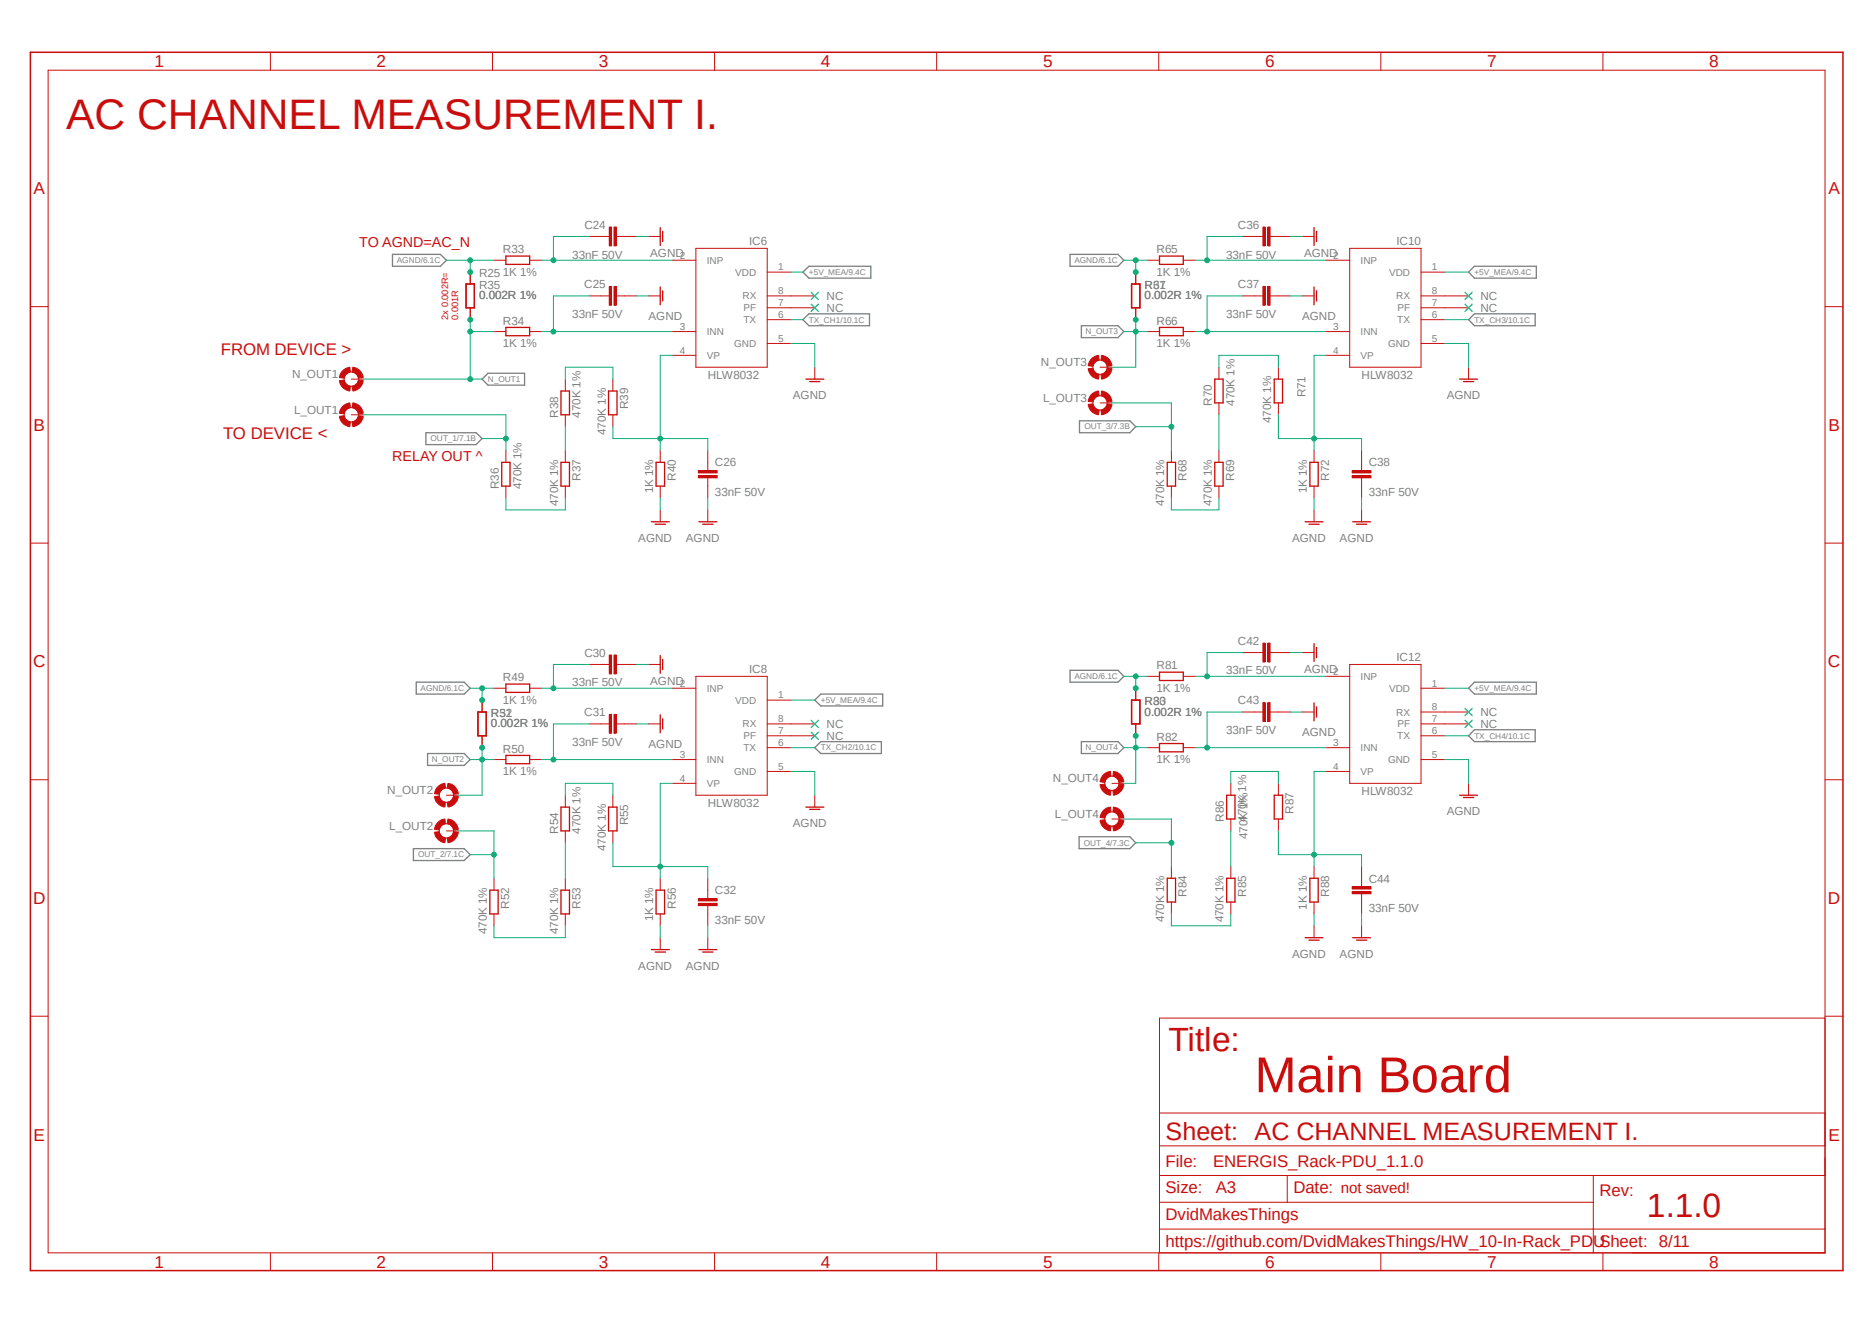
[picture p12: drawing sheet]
<svg xmlns="http://www.w3.org/2000/svg" width="420mm" height="297mm" viewBox="0 0 420 297" stroke-linecap="round" stroke-linejoin="round" font-family="sans-serif">
<path d="M6.3 11.4l407.6 274.2M413.9 11.4l-407.6 274.2" fill="none" stroke="#fff" stroke-width=".22"/>
<g fill="none" stroke="#808080" stroke-width=".3">
<path d="M88.1 57.1h10.7l1.4 1.3-1.4 1.3h-10.7zM240.1 57.1h10.7l1.3 1.3-1.3 1.3h-10.7zM330.8 59.7h13.9v2.7h-13.9l-1.3-1.4zM180.1 61l1.4-1.3h13.9v2.7h-13.9zM180.1 71.7l1.4-1.3h13.6v2.7h-13.6zM242.6 73.1h8.2l1.3 1.3-1.3 1.3h-8.2zM330.8 70.4h13.6v2.7h-13.6l-1.3-1.4zM95.5 97.1h11.3l1.4 1.3-1.4 1.3h-11.3zM108.2 85l1.3-1.3h8.2v2.7h-8.2zM242.2 94.4h11.3l1.3 1.3-1.3 1.4h-11.3zM93.4 153h10.7l1.4 1.4-1.4 1.3h-10.7zM184.1 155.7h13.9v2.7h-13.9l-1.3-1.3z"/>
<path d="M240.1 150.4h10.7l1.3 1.3-1.3 1.3h-10.7zM330.8 153h13.9v2.7h-13.9l-1.3-1.3zM95.9 169h8.2l1.4 1.4-1.4 1.3h-8.2zM182.8 167.7l1.3-1.3h13.6v2.6h-13.6zM242.6 166.4h8.2l1.3 1.3-1.3 1.3h-8.2zM330.8 163.7h13.6v2.7h-13.6l-1.3-1.3zM92.8 190.4h11.3l1.4 1.3-1.4 1.3h-11.3zM242.1 187.7h11.4l1.3 1.4-1.3 1.3h-11.4z"/>
</g>
<path d="M134.8 53h1.9M138.3 53h1.8M150.8 58.4h5.3M156.1 55.7h16v26.7h-16zM150.8 74.4h5.3M150.8 79.7h5.3M172.1 61h5.4M172.1 77h5.4M172.1 66.4h5.4M172.1 71.7h5.4M172.1 69h5.4" fill="none" stroke="#c90d0c" stroke-width=".22"/>
<path d="M137.8 50.9h.5v4.3h-.5z" fill-rule="evenodd" fill="#c90d0c"/>
<path d="M137.8 50.9h.5v4.3h-.5z" fill="none" stroke="#c90d0c" stroke-width=".22"/>
<path d="M136.7 50.9h.5v4.3h-.5z" fill-rule="evenodd" fill="#c90d0c"/>
<path d="M132.2 53h2.6M136.7 50.9h.5v4.3h-.5zM140.1 53h2.7M134.8 66.4h1.9M138.3 66.4h1.8" fill="none" stroke="#c90d0c" stroke-width=".22"/>
<path d="M137.8 64.3h.5v4.2h-.5z" fill-rule="evenodd" fill="#c90d0c"/>
<path d="M137.8 64.3h.5v4.2h-.5z" fill="none" stroke="#c90d0c" stroke-width=".22"/>
<path d="M136.7 64.3h.5v4.2h-.5z" fill-rule="evenodd" fill="#c90d0c"/>
<g fill="none" stroke="#c90d0c" stroke-width=".22">
<path d="M110.8 58.4h2.7M118.8 58.4h2.7M145.5 53h2.6M105.5 61v2.7M105.5 69v2.7M110.8 74.4h2.7M118.8 74.4h2.7M132.2 66.4h2.6M136.7 64.3h.5v4.2h-.5zM140.1 66.4h2.7M145.5 66.4h2.6M126.8 85v2.7"/>
<path d="M126.8 93v2.7M137.5 85v2.7M137.5 93v2.7M182.8 82.4v2.6M113.5 101v2.7M113.5 109.1v2.6M126.8 101v2.7M126.8 109.1v2.6M148.1 101v2.7M148.1 109.1v2.6M158.8 103.7v1.9M158.8 107.2v1.9"/>
</g>
<g fill="none" stroke="#c90d0c" stroke-width=".3">
<path d="M113.5 57.4h5.3v1.9h-5.3zM148.1 51.1v4M148.7 51.9v2.3M104.6 63.7h1.8v5.3h-1.8zM113.5 73.4h5.3v1.9h-5.3zM148.1 64.4v4M148.7 65.2v2.3M125.9 87.7h1.9v5.3h-1.9zM136.5 87.7h1.9v5.3h-1.9zM180.8 85h4M181.7 85.6h2.2M112.6 103.7h1.8v5.4h-1.8z"/>
<path d="M125.9 103.7h1.9v5.4h-1.9zM147.2 103.7h1.9v5.4h-1.9z"/>
</g>
<path d="M156.7 106.7h4.2v.5h-4.2z" fill-rule="evenodd" fill="#c90d0c"/>
<path d="M156.7 106.7h4.2v.5h-4.2z" fill="none" stroke="#c90d0c" stroke-width=".22"/>
<path d="M156.7 105.6h4.2v.5h-4.2z" fill-rule="evenodd" fill="#c90d0c"/>
<g fill="none" stroke="#c90d0c" stroke-width=".22">
<path d="M177.5 69h5.3M148.1 114.4v2.7M156.7 105.6h4.2v.5h-4.2zM158.8 101v2.7M158.8 109.1v2.6M158.8 114.4v2.7M134.8 149.1h1.9M138.3 149.1h1.8M150.8 154.4h5.3M156.1 151.7h16v26.7h-16zM172.1 157.1h5.4M150.8 170.4h5.3"/>
<path d="M150.8 175.7h5.3M172.1 173.1h5.4M172.1 162.4h5.4M172.1 167.7h5.4M172.1 165.1h5.4"/>
</g>
<path d="M146.1 117.1h4.1M147 117.6h2.3M156.8 117.1h4M157.6 117.6h2.4" fill="none" stroke="#c90d0c" stroke-width=".3"/>
<path d="M137.8 146.9h.5v4.3h-.5z" fill-rule="evenodd" fill="#c90d0c"/>
<path d="M137.8 146.9h.5v4.3h-.5z" fill="none" stroke="#c90d0c" stroke-width=".22"/>
<path d="M136.7 146.9h.5v4.3h-.5z" fill-rule="evenodd" fill="#c90d0c"/>
<path d="M132.2 149.1h2.6M136.7 146.9h.5v4.3h-.5zM140.1 149.1h2.7M134.8 162.4h1.9M138.3 162.4h1.8" fill="none" stroke="#c90d0c" stroke-width=".22"/>
<path d="M137.8 160.3h.5v4.2h-.5z" fill-rule="evenodd" fill="#c90d0c"/>
<path d="M137.8 160.3h.5v4.2h-.5z" fill="none" stroke="#c90d0c" stroke-width=".22"/>
<path d="M136.7 160.3h.5v4.2h-.5z" fill-rule="evenodd" fill="#c90d0c"/>
<g fill="none" stroke="#c90d0c" stroke-width=".22">
<path d="M108.2 157.1v2.6M110.8 154.4h2.7M118.8 154.4h2.7M145.5 149.1h2.6M108.2 165.1v2.6M110.8 170.4h2.7M118.8 170.4h2.7M126.8 178.4v2.7M132.2 162.4h2.6M136.7 160.3h.5v4.2h-.5zM137.5 178.4v2.7M140.1 162.4h2.7"/>
<path d="M145.5 162.4h2.6M182.8 178.4v2.7M110.8 197v2.7M126.8 186.4v2.7M126.8 197v2.7M137.5 186.4v2.7M148.1 197v2.7M158.8 199.7v1.9M110.8 205v2.7M126.8 205v2.7M148.1 205v2.7M158.8 203.2v1.8"/>
</g>
<g fill="none" stroke="#c90d0c" stroke-width=".3">
<path d="M107.2 159.7h1.9v5.4h-1.9zM113.5 153.5h5.3v1.8h-5.3zM148.1 147.1v3.9M148.7 147.9v2.3M113.5 169.5h5.3v1.8h-5.3zM148.1 160.4v4M148.7 161.2v2.3M109.9 199.7h1.9v5.3h-1.9zM125.9 181.1h1.9v5.3h-1.9zM125.9 199.7h1.9v5.3h-1.9zM136.5 181.1h1.9v5.3h-1.9zM147.2 199.7h1.9v5.3h-1.9z"/>
<path d="M180.8 181.1h4M181.7 181.6h2.2"/>
</g>
<path d="M156.7 202.6h4.2v.6h-4.2z" fill-rule="evenodd" fill="#c90d0c"/>
<path d="M156.7 202.6h4.2v.6h-4.2z" fill="none" stroke="#c90d0c" stroke-width=".22"/>
<path d="M156.7 201.6h4.2v.5h-4.2z" fill-rule="evenodd" fill="#c90d0c"/>
<g fill="none" stroke="#c90d0c" stroke-width=".22">
<path d="M105.5 61v2.7M105.5 69v2.7M108.2 157.1v2.6M108.2 165.1v2.6M177.5 165.1h5.3M158.8 197v2.7M148.1 210.4v2.6M156.7 201.6h4.2v.5h-4.2zM158.8 205v2.7M158.8 210.4v2.6"/>
<circle cx="78.8" cy="93" r="1.61"/>
</g>
<path d="M104.6 63.7h1.8v5.3h-1.8zM107.2 159.7h1.9v5.4h-1.9zM146.1 213h4.1M147 213.6h2.3M156.8 213h4M157.6 213.6h2.4" fill="none" stroke="#c90d0c" stroke-width=".3"/>
<path d="M76.2 93.4l1-.1a1.58 1.58 0 0 0 1.4 1.4l-.1 1a2.61 2.61 0 0 1-2.3-2.3z" fill-rule="evenodd" fill="#c90d0c"/>
<path d="M76.2 93.4l1-.1a1.58 1.58 0 0 0 1.4 1.4l-.1 1a2.61 2.61 0 0 1-2.3-2.3z" fill="none" stroke="#c90d0c" stroke-width=".22"/>
<path d="M79 94.7a1.7 1.7 0 0 0 1.4-1.4l1.1 .1a2.61 2.61 0 0 1-2.3 2.3z" fill-rule="evenodd" fill="#c90d0c"/>
<path d="M79 94.7a1.7 1.7 0 0 0 1.4-1.4l1.1 .1a2.61 2.61 0 0 1-2.3 2.3z" fill="none" stroke="#c90d0c" stroke-width=".22"/>
<path d="M79.2 90.4a2.61 2.61 0 0 1 2.3 2.3l-1.1 .1a1.7 1.7 0 0 0-1.4-1.4z" fill-rule="evenodd" fill="#c90d0c"/>
<path d="M79.2 90.4a2.61 2.61 0 0 1 2.3 2.3l-1.1 .1a1.7 1.7 0 0 0-1.4-1.4z" fill="none" stroke="#c90d0c" stroke-width=".22"/>
<path d="M77.1 90.9l1.4-.5 .1 1a1.72 1.72 0 0 0-1.4 1.4l-1-.1a2.38 2.38 0 0 1 .9-1.8z" fill-rule="evenodd" fill="#c90d0c"/>
<g fill="none" stroke="#c90d0c" stroke-width=".22">
<path d="M77.1 90.9l1.4-.5 .1 1a1.72 1.72 0 0 0-1.4 1.4l-1-.1a2.38 2.38 0 0 1 .9-1.8zM78.8 93h2.7"/>
<circle cx="78.8" cy="85" r="1.61"/>
</g>
<path d="M76.2 85.4l1-.1a1.58 1.58 0 0 0 1.4 1.4l-.1 1a2.61 2.61 0 0 1-2.3-2.3z" fill-rule="evenodd" fill="#c90d0c"/>
<path d="M76.2 85.4l1-.1a1.58 1.58 0 0 0 1.4 1.4l-.1 1a2.61 2.61 0 0 1-2.3-2.3z" fill="none" stroke="#c90d0c" stroke-width=".22"/>
<path d="M79 86.7a1.7 1.7 0 0 0 1.4-1.4l1.1 .1a2.61 2.61 0 0 1-2.3 2.3z" fill-rule="evenodd" fill="#c90d0c"/>
<path d="M79 86.7a1.7 1.7 0 0 0 1.4-1.4l1.1 .1a2.61 2.61 0 0 1-2.3 2.3z" fill="none" stroke="#c90d0c" stroke-width=".22"/>
<path d="M79.2 82.4a2.61 2.61 0 0 1 2.3 2.3l-1.1 .1a1.7 1.7 0 0 0-1.4-1.4z" fill-rule="evenodd" fill="#c90d0c"/>
<path d="M79.2 82.4a2.61 2.61 0 0 1 2.3 2.3l-1.1 .1a1.7 1.7 0 0 0-1.4-1.4z" fill="none" stroke="#c90d0c" stroke-width=".22"/>
<path d="M77.1 82.9l1.4-.5 .1 1a1.72 1.72 0 0 0-1.4 1.4l-1-.1a2.38 2.38 0 0 1 .9-1.8z" fill-rule="evenodd" fill="#c90d0c"/>
<g fill="none" stroke="#c90d0c" stroke-width=".22">
<path d="M77.1 82.9l1.4-.5 .1 1a1.72 1.72 0 0 0-1.4 1.4l-1-.1a2.38 2.38 0 0 1 .9-1.8zM78.8 85h2.7"/>
<circle cx="100.2" cy="186.4" r="1.61"/>
</g>
<path d="M97.5 186.7l1.1-.1a1.49 1.49 0 0 0 1.3 1.4l-.1 1a2.61 2.61 0 0 1-2.3-2.3z" fill-rule="evenodd" fill="#c90d0c"/>
<path d="M97.5 186.7l1.1-.1a1.49 1.49 0 0 0 1.3 1.4l-.1 1a2.61 2.61 0 0 1-2.3-2.3z" fill="none" stroke="#c90d0c" stroke-width=".22"/>
<path d="M100.3 188a1.57 1.57 0 0 0 1.5-1.4l1 .1a2.73 2.73 0 0 1-2.3 2.3z" fill-rule="evenodd" fill="#c90d0c"/>
<path d="M100.3 188a1.57 1.57 0 0 0 1.5-1.4l1 .1a2.73 2.73 0 0 1-2.3 2.3z" fill="none" stroke="#c90d0c" stroke-width=".22"/>
<path d="M100.5 183.7a2.61 2.61 0 0 1 2.3 2.4l-1 .1a1.6 1.6 0 0 0-1.5-1.4z" fill-rule="evenodd" fill="#c90d0c"/>
<path d="M100.5 183.7a2.61 2.61 0 0 1 2.3 2.4l-1 .1a1.6 1.6 0 0 0-1.5-1.4z" fill="none" stroke="#c90d0c" stroke-width=".22"/>
<path d="M98.5 184.3l.5-.4 .8-.2 .1 1.1a1.49 1.49 0 0 0-1.3 1.4l-1.1-.1a2.38 2.38 0 0 1 1-1.8z" fill-rule="evenodd" fill="#c90d0c"/>
<g fill="none" stroke="#c90d0c" stroke-width=".22">
<path d="M98.5 184.3l.5-.4 .8-.2 .1 1.1a1.49 1.49 0 0 0-1.3 1.4l-1.1-.1a2.38 2.38 0 0 1 1-1.8zM100.2 186.4h2.6"/>
<circle cx="100.2" cy="178.4" r="1.61"/>
</g>
<path d="M97.5 178.7l1.1-.1a1.49 1.49 0 0 0 1.3 1.4l-.1 1a2.61 2.61 0 0 1-2.3-2.3z" fill-rule="evenodd" fill="#c90d0c"/>
<path d="M97.5 178.7l1.1-.1a1.49 1.49 0 0 0 1.3 1.4l-.1 1a2.61 2.61 0 0 1-2.3-2.3z" fill="none" stroke="#c90d0c" stroke-width=".22"/>
<path d="M100.3 180a1.57 1.57 0 0 0 1.5-1.4l1 .1a2.73 2.73 0 0 1-2.3 2.3z" fill-rule="evenodd" fill="#c90d0c"/>
<path d="M100.3 180a1.57 1.57 0 0 0 1.5-1.4l1 .1a2.73 2.73 0 0 1-2.3 2.3z" fill="none" stroke="#c90d0c" stroke-width=".22"/>
<path d="M100.5 175.7a2.61 2.61 0 0 1 2.3 2.4l-1 .1a1.6 1.6 0 0 0-1.5-1.4z" fill-rule="evenodd" fill="#c90d0c"/>
<path d="M100.5 175.7a2.61 2.61 0 0 1 2.3 2.4l-1 .1a1.6 1.6 0 0 0-1.5-1.4z" fill="none" stroke="#c90d0c" stroke-width=".22"/>
<path d="M98.5 176.3l.5-.4 .8-.2 .1 1.1a1.49 1.49 0 0 0-1.3 1.4l-1.1-.1a2.38 2.38 0 0 1 1-1.8z" fill-rule="evenodd" fill="#c90d0c"/>
<g fill="none" stroke="#c90d0c" stroke-width=".22">
<path d="M281.5 53h1.8M284.9 53h1.9M297.5 58.4h5.3M302.8 55.7h16v26.7h-16zM177.5 66.4h5.3M297.5 74.4h5.3M297.5 79.7h5.3M318.8 66.4h5.3M318.8 61h5.3M318.8 77h5.3M318.8 71.7h5.3M318.8 69h5.3"/>
<path d="M98.5 176.3l.5-.4 .8-.2 .1 1.1a1.49 1.49 0 0 0-1.3 1.4l-1.1-.1a2.38 2.38 0 0 1 1-1.8zM100.2 178.4h2.6M177.5 162.4h5.3"/>
</g>
<path d="M284.4 50.9h.5v4.3h-.5z" fill-rule="evenodd" fill="#c90d0c"/>
<path d="M284.4 50.9h.5v4.3h-.5z" fill="none" stroke="#c90d0c" stroke-width=".22"/>
<path d="M283.3 50.9h.5v4.3h-.5z" fill-rule="evenodd" fill="#c90d0c"/>
<path d="M278.8 53h2.7M283.3 50.9h.5v4.3h-.5zM286.8 53h2.7M281.5 66.4h1.8M284.9 66.4h1.9" fill="none" stroke="#c90d0c" stroke-width=".22"/>
<path d="M284.4 64.3h.5v4.2h-.5z" fill-rule="evenodd" fill="#c90d0c"/>
<path d="M284.4 64.3h.5v4.2h-.5z" fill="none" stroke="#c90d0c" stroke-width=".22"/>
<path d="M283.3 64.3h.5v4.2h-.5z" fill-rule="evenodd" fill="#c90d0c"/>
<g fill="none" stroke="#c90d0c" stroke-width=".22">
<path d="M257.5 58.4h2.6M265.5 58.4h2.6M292.1 53h2.7M254.8 61v2.7M254.8 69v2.7M257.5 74.4h2.6M265.5 74.4h2.6M278.8 66.4h2.7M283.3 64.3h.5v4.2h-.5zM286.8 66.4h2.7M292.1 66.4h2.7M273.5 82.4v2.6"/>
<path d="M273.5 90.4v2.6M286.8 82.4v2.6M286.8 90.4v2.6M329.5 82.4v2.6M262.8 101v2.7M262.8 109.1v2.6M273.5 101v2.7M273.5 109.1v2.6M294.8 101v2.7M294.8 109.1v2.6M305.5 103.7v1.9M305.5 107.2v1.9"/>
</g>
<g fill="none" stroke="#c90d0c" stroke-width=".3">
<path d="M260.1 57.4h5.4v1.9h-5.4zM294.8 51.1v4M295.4 51.9v2.3M253.9 63.7h1.8v5.3h-1.8zM260.1 73.4h5.4v1.9h-5.4zM294.8 64.4v4M295.4 65.2v2.3M272.5 85h1.9v5.4h-1.9zM285.9 85h1.8v5.4h-1.8zM327.5 85h4M328.3 85.6h2.3M261.9 103.7h1.8v5.4h-1.8z"/>
<path d="M272.5 103.7h1.9v5.4h-1.9zM293.9 103.7h1.8v5.4h-1.8z"/>
</g>
<path d="M303.4 106.7h4.2v.5h-4.2z" fill-rule="evenodd" fill="#c90d0c"/>
<path d="M303.4 106.7h4.2v.5h-4.2z" fill="none" stroke="#c90d0c" stroke-width=".22"/>
<path d="M303.4 105.6h4.2v.5h-4.2z" fill-rule="evenodd" fill="#c90d0c"/>
<g fill="none" stroke="#c90d0c" stroke-width=".22">
<path d="M324.1 69h5.4M294.8 114.4v2.7M303.4 105.6h4.2v.5h-4.2zM305.5 101v2.7M305.5 109.1v2.6M305.5 114.4v2.7M281.5 146.4h1.8M284.9 146.4h1.9M297.5 151.7h5.3M302.8 149.1h16v26.6h-16zM318.8 154.4h5.3M318.8 159.7h5.3"/>
<path d="M297.5 167.7h5.3M297.5 173.1h5.3M318.8 170.4h5.3M318.8 165.1h5.3M318.8 162.4h5.3"/>
</g>
<path d="M292.8 117.1h4M293.7 117.6h2.3M303.5 117.1h4M304.3 117.6h2.3" fill="none" stroke="#c90d0c" stroke-width=".3"/>
<path d="M284.4 144.3h.5v4.2h-.5z" fill-rule="evenodd" fill="#c90d0c"/>
<path d="M284.4 144.3h.5v4.2h-.5z" fill="none" stroke="#c90d0c" stroke-width=".22"/>
<path d="M283.3 144.3h.5v4.2h-.5z" fill-rule="evenodd" fill="#c90d0c"/>
<path d="M278.8 146.4h2.7M281.5 159.7h1.8M283.3 144.3h.5v4.2h-.5zM284.9 159.7h1.9M286.8 146.4h2.7" fill="none" stroke="#c90d0c" stroke-width=".22"/>
<path d="M284.4 157.6h.5v4.2h-.5z" fill-rule="evenodd" fill="#c90d0c"/>
<path d="M284.4 157.6h.5v4.2h-.5z" fill="none" stroke="#c90d0c" stroke-width=".22"/>
<path d="M283.3 157.6h.5v4.2h-.5z" fill-rule="evenodd" fill="#c90d0c"/>
<g fill="none" stroke="#c90d0c" stroke-width=".22">
<path d="M254.8 154.4v2.7M257.5 151.7h2.6M265.5 151.7h2.6M278.8 159.7h2.7M283.3 157.6h.5v4.2h-.5zM286.8 159.7h2.7M292.1 159.7h2.7M292.1 146.4h2.7M254.8 162.4v2.7M257.5 167.7h2.6M265.5 167.7h2.6M276.1 175.7v2.7"/>
<path d="M286.8 175.7v2.7M329.5 175.7v2.7M262.8 194.4v2.6M276.1 183.7v2.7M276.1 194.4v2.6M286.8 183.7v2.7M294.8 194.4v2.6M305.5 197v1.9M262.8 202.4v2.6M276.1 202.4v2.6M294.8 202.4v2.6M305.5 200.5v1.9"/>
</g>
<g fill="none" stroke="#c90d0c" stroke-width=".3">
<path d="M253.9 157.1h1.8v5.3h-1.8zM260.1 150.8h5.4v1.9h-5.4zM294.8 144.4v4M294.8 157.7v4M295.4 145.2v2.3M295.4 158.6v2.3M260.1 166.8h5.4v1.9h-5.4zM275.2 178.4h1.9v5.3h-1.9zM285.9 178.4h1.8v5.3h-1.8zM327.5 178.4h4M328.3 178.9h2.3M261.9 197h1.8v5.4h-1.8z"/>
<path d="M275.2 197h1.9v5.4h-1.9zM293.9 197h1.8v5.4h-1.8z"/>
</g>
<path d="M303.4 200h4.2v.5h-4.2z" fill-rule="evenodd" fill="#c90d0c"/>
<path d="M303.4 200h4.2v.5h-4.2z" fill="none" stroke="#c90d0c" stroke-width=".22"/>
<path d="M303.4 198.9h4.2v.5h-4.2z" fill-rule="evenodd" fill="#c90d0c"/>
<g fill="none" stroke="#c90d0c" stroke-width=".22">
<path d="M254.8 61v2.7M254.8 69v2.7M254.8 154.4v2.7M254.8 162.4v2.7M324.1 162.4h5.4M303.4 198.9h4.2v.5h-4.2zM305.5 194.4v2.6M294.8 207.7v2.7M305.5 202.4v2.6M305.5 207.7v2.7"/>
<circle cx="246.8" cy="90.4" r="1.61"/>
</g>
<path d="M253.9 63.7h1.8v5.3h-1.8zM253.9 157.1h1.8v5.3h-1.8zM292.8 210.4h4M293.7 210.9h2.3M303.5 210.4h4M304.3 210.9h2.3" fill="none" stroke="#c90d0c" stroke-width=".3"/>
<path d="M244.1 90.7l1.1-.1a1.72 1.72 0 0 0 1.4 1.4l-.1 1a2.61 2.61 0 0 1-2.4-2.3z" fill-rule="evenodd" fill="#c90d0c"/>
<path d="M244.1 90.7l1.1-.1a1.72 1.72 0 0 0 1.4 1.4l-.1 1a2.61 2.61 0 0 1-2.4-2.3z" fill="none" stroke="#c90d0c" stroke-width=".22"/>
<path d="M247 92a1.72 1.72 0 0 0 1.4-1.4l1.1 .1a2.61 2.61 0 0 1-2.4 2.3z" fill-rule="evenodd" fill="#c90d0c"/>
<path d="M247 92a1.72 1.72 0 0 0 1.4-1.4l1.1 .1a2.61 2.61 0 0 1-2.4 2.3z" fill="none" stroke="#c90d0c" stroke-width=".22"/>
<path d="M247.1 87.7a2.61 2.61 0 0 1 2.4 2.3l-1.1 .2a1.72 1.72 0 0 0-1.4-1.4z" fill-rule="evenodd" fill="#c90d0c"/>
<path d="M247.1 87.7a2.61 2.61 0 0 1 2.4 2.3l-1.1 .2a1.72 1.72 0 0 0-1.4-1.4z" fill="none" stroke="#c90d0c" stroke-width=".22"/>
<path d="M245.1 88.3l1.4-.6 .1 1.1a1.72 1.72 0 0 0-1.4 1.4l-1.1-.2a2.83 2.83 0 0 1 1-1.7z" fill-rule="evenodd" fill="#c90d0c"/>
<g fill="none" stroke="#c90d0c" stroke-width=".22">
<path d="M245.1 88.3l1.4-.6 .1 1.1a1.72 1.72 0 0 0-1.4 1.4l-1.1-.2a2.83 2.83 0 0 1 1-1.7zM246.8 90.4h2.7"/>
<circle cx="246.8" cy="82.4" r="1.61"/>
</g>
<path d="M244.1 82.7l1.1-.1a1.72 1.72 0 0 0 1.4 1.4l-.1 1a2.61 2.61 0 0 1-2.4-2.3z" fill-rule="evenodd" fill="#c90d0c"/>
<path d="M244.1 82.7l1.1-.1a1.72 1.72 0 0 0 1.4 1.4l-.1 1a2.61 2.61 0 0 1-2.4-2.3z" fill="none" stroke="#c90d0c" stroke-width=".22"/>
<path d="M247 84a1.72 1.72 0 0 0 1.4-1.4l1.1 .1a2.61 2.61 0 0 1-2.4 2.3z" fill-rule="evenodd" fill="#c90d0c"/>
<path d="M247 84a1.72 1.72 0 0 0 1.4-1.4l1.1 .1a2.61 2.61 0 0 1-2.4 2.3z" fill="none" stroke="#c90d0c" stroke-width=".22"/>
<path d="M247.1 79.7a2.61 2.61 0 0 1 2.4 2.3l-1.1 .2a1.72 1.72 0 0 0-1.4-1.4z" fill-rule="evenodd" fill="#c90d0c"/>
<path d="M247.1 79.7a2.61 2.61 0 0 1 2.4 2.3l-1.1 .2a1.72 1.72 0 0 0-1.4-1.4z" fill="none" stroke="#c90d0c" stroke-width=".22"/>
<path d="M245.1 80.3l1.4-.6 .1 1.1a1.72 1.72 0 0 0-1.4 1.4l-1.1-.2a2.83 2.83 0 0 1 1-1.7z" fill-rule="evenodd" fill="#c90d0c"/>
<g fill="none" stroke="#c90d0c" stroke-width=".22">
<path d="M245.1 80.3l1.4-.6 .1 1.1a1.72 1.72 0 0 0-1.4 1.4l-1.1-.2a2.83 2.83 0 0 1 1-1.7zM246.8 82.4h2.7"/>
<circle cx="249.5" cy="183.7" r="1.61"/>
</g>
<path d="M246.8 184l1.1-.1a1.61 1.61 0 0 0 1.4 1.4l-.2 1.1a2.61 2.61 0 0 1-2.3-2.4z" fill-rule="evenodd" fill="#c90d0c"/>
<path d="M246.8 184l1.1-.1a1.61 1.61 0 0 0 1.4 1.4l-.2 1.1a2.61 2.61 0 0 1-2.3-2.4z" fill="none" stroke="#c90d0c" stroke-width=".22"/>
<path d="M249.7 185.3a1.58 1.58 0 0 0 1.4-1.4l1 .1a2.61 2.61 0 0 1-2.3 2.4z" fill-rule="evenodd" fill="#c90d0c"/>
<path d="M249.7 185.3a1.58 1.58 0 0 0 1.4-1.4l1 .1a2.61 2.61 0 0 1-2.3 2.4z" fill="none" stroke="#c90d0c" stroke-width=".22"/>
<path d="M249.8 181.1a2.61 2.61 0 0 1 2.3 2.3l-1 .1a1.61 1.61 0 0 0-1.4-1.4z" fill-rule="evenodd" fill="#c90d0c"/>
<path d="M249.8 181.1a2.61 2.61 0 0 1 2.3 2.3l-1 .1a1.61 1.61 0 0 0-1.4-1.4z" fill="none" stroke="#c90d0c" stroke-width=".22"/>
<path d="M247.8 181.6l.5-.3 .8-.2 .2 1a1.58 1.58 0 0 0-1.4 1.4l-1.1-.1a2.83 2.83 0 0 1 1-1.8z" fill-rule="evenodd" fill="#c90d0c"/>
<g fill="none" stroke="#c90d0c" stroke-width=".22">
<path d="M247.8 181.6l.5-.3 .8-.2 .2 1a1.58 1.58 0 0 0-1.4 1.4l-1.1-.1a2.83 2.83 0 0 1 1-1.8zM249.5 183.7h2.6"/>
<circle cx="249.5" cy="175.7" r="1.61"/>
</g>
<path d="M246.8 176l1.1-.1a1.7 1.7 0 0 0 1.4 1.4l-.2 1.1a2.72 2.72 0 0 1-2.3-2.4z" fill-rule="evenodd" fill="#c90d0c"/>
<path d="M246.8 176l1.1-.1a1.7 1.7 0 0 0 1.4 1.4l-.2 1.1a2.72 2.72 0 0 1-2.3-2.4z" fill="none" stroke="#c90d0c" stroke-width=".22"/>
<path d="M251.1 175.9l1 .1a2.69 2.69 0 0 1-2.3 2.4l-.1-1.1a1.7 1.7 0 0 0 1.4-1.4z" fill-rule="evenodd" fill="#c90d0c"/>
<path d="M251.1 175.9l1 .1a2.69 2.69 0 0 1-2.3 2.4l-.1-1.1a1.7 1.7 0 0 0 1.4-1.4z" fill="none" stroke="#c90d0c" stroke-width=".22"/>
<path d="M249.8 173.1a2.61 2.61 0 0 1 2.3 2.3l-1 .1a1.61 1.61 0 0 0-1.4-1.4z" fill-rule="evenodd" fill="#c90d0c"/>
<path d="M249.8 173.1a2.61 2.61 0 0 1 2.3 2.3l-1 .1a1.61 1.61 0 0 0-1.4-1.4z" fill="none" stroke="#c90d0c" stroke-width=".22"/>
<path d="M247.8 173.6l.5-.3 .8-.2 .2 1a1.58 1.58 0 0 0-1.4 1.4l-1.1-.1a2.83 2.83 0 0 1 1-1.8z" fill-rule="evenodd" fill="#c90d0c"/>
<g fill="none" stroke="#c90d0c" stroke-width=".22">
<path d="M10.8 15.7h398.6v265.4h-398.6zM60.7 11.7v4M110.5 11.7v4M160.3 11.7v4M210.1 11.7v4M260 11.7v4M309.8 11.7v4M359.6 11.7v4M6.8 68.8h4M324.1 66.4h5.4M409.4 68.8h4.1M6.8 121.8h4"/>
<path d="M409.4 121.8h4.1M324.1 159.7h5.4M6.8 174.9h4M247.8 173.6l.5-.3 .8-.2 .2 1a1.58 1.58 0 0 0-1.4 1.4l-1.1-.1a2.83 2.83 0 0 1 1-1.8zM249.5 175.7h2.6M409.4 174.9h4.1M6.8 228h4M409.4 228h4.1M409.4 228.4h-149.3v52.7M260.1 249.7h149.3M260.1 257h149.3M260.1 263.7h149.3"/>
<path d="M260.1 275.7h149.3M260.1 269.7h97.4M288.8 263.7v6M357.5 263.7v17.4M60.7 281.1v3.9M110.5 281.1v3.9M160.3 281.1v3.9M210.1 281.1v3.9M260 281.1v3.9M309.8 281.1v3.9M359.6 281.1v3.9"/>
</g>
<path d="M6.8 11.7h406.7v273.3h-406.7z" fill="none" stroke="#c90d0c" stroke-width=".34"/>
<g fill="none" stroke="#0696d7" stroke-width=".3">
<path d="M182 68.2l1.6 1.6M182 65.6l1.6 1.6M183.6 68.2l-1.6 1.6M183.6 65.6l-1.6 1.6M328.7 68.2l1.6 1.6M328.7 65.6l1.6 1.6M330.3 68.2l-1.6 1.6M330.3 65.6l-1.6 1.6M328.7 158.9l1.6 1.6M330.3 158.9l-1.6 1.6M182 164.3l1.6 1.6M182 161.6l1.6 1.6"/>
<path d="M183.6 164.3l-1.6 1.6M183.6 161.6l-1.6 1.6M328.7 161.6l1.6 1.6M330.3 161.6l-1.6 1.6"/>
</g>
<path d="M121.5 58.4h29.3M132.2 53h-8v5.4" fill="none" stroke="#0dab76" stroke-width=".22"/>
<circle cx="124.2" cy="58.4" r=".55" fill="#0dab76"/>
<g fill="none" stroke="#0dab76" stroke-width=".22">
<path d="M121.5 74.4h29.3M132.2 66.4h-8v8"/>
<circle cx="124.2" cy="58.4" r=".55"/>
</g>
<circle cx="124.2" cy="74.4" r=".55" fill="#0dab76"/>
<g fill="none" stroke="#0dab76" stroke-width=".22">
<path d="M110.8 58.4h-5.3v2.6M142.8 53h2.7M142.8 66.4h2.7M177.5 77h5.3v5.4M148.1 111.7v2.7M158.8 111.7v2.7M142.8 149.1h2.7M142.8 162.4h2.7M177.5 173.1h5.3v5.3M148.1 207.7v2.7M158.8 207.7v2.7"/>
<circle cx="124.2" cy="74.4" r=".55"/>
</g>
<circle cx="105.5" cy="61" r=".55" fill="#0dab76"/>
<g fill="none" stroke="#0dab76" stroke-width=".22">
<path d="M100.2 58.4h5.3"/>
<circle cx="105.5" cy="61" r=".55"/>
</g>
<circle cx="105.5" cy="58.4" r=".55" fill="#0dab76"/>
<g fill="none" stroke="#0dab76" stroke-width=".22">
<path d="M105.5 154.4h5.3M108.2 154.4v2.7"/>
<circle cx="105.5" cy="58.4" r=".55"/>
</g>
<circle cx="108.2" cy="154.4" r=".55" fill="#0dab76"/>
<circle cx="108.2" cy="154.4" r=".55" fill="none" stroke="#0dab76" stroke-width=".22"/>
<circle cx="108.2" cy="157.1" r=".55" fill="#0dab76"/>
<g fill="none" stroke="#0dab76" stroke-width=".22">
<path d="M289.5 53h2.6M289.5 66.4h2.6M324.1 77h5.4v5.4M294.8 111.7v2.7M305.5 111.7v2.7M252.1 151.7h5.4M254.8 151.7v2.7M289.5 146.4h2.6M289.5 159.7h2.6M324.1 170.4h5.4v5.3M294.8 205v2.7M305.5 205v2.7"/>
<circle cx="108.2" cy="157.1" r=".55"/>
</g>
<circle cx="254.8" cy="151.7" r=".55" fill="#0dab76"/>
<circle cx="254.8" cy="151.7" r=".55" fill="none" stroke="#0dab76" stroke-width=".22"/>
<circle cx="254.8" cy="154.4" r=".55" fill="#0dab76"/>
<g fill="none" stroke="#0dab76" stroke-width=".22">
<path d="M252.1 58.4h5.4M254.8 58.4v2.6"/>
<circle cx="254.8" cy="154.4" r=".55"/>
</g>
<circle cx="254.8" cy="58.4" r=".55" fill="#0dab76"/>
<circle cx="254.8" cy="58.4" r=".55" fill="none" stroke="#0dab76" stroke-width=".22"/>
<circle cx="254.8" cy="61" r=".55" fill="#0dab76"/>
<g fill="none" stroke="#0dab76" stroke-width=".22">
<path d="M148.1 101v-2.6h10.7v2.6"/>
<circle cx="254.8" cy="61" r=".55"/>
</g>
<circle cx="148.1" cy="98.4" r=".55" fill="#0dab76"/>
<g fill="none" stroke="#0dab76" stroke-width=".22">
<path d="M150.8 79.7h-2.7v18.7h-10.6v-2.7M177.5 71.7h2.6M121.5 154.4h29.3M132.2 149.1h-8v5.3"/>
<circle cx="148.1" cy="98.4" r=".55"/>
</g>
<circle cx="124.2" cy="154.4" r=".55" fill="#0dab76"/>
<g fill="none" stroke="#0dab76" stroke-width=".22">
<path d="M121.5 170.4h29.3M132.2 162.4h-8v8"/>
<circle cx="124.2" cy="154.4" r=".55"/>
</g>
<circle cx="124.2" cy="170.4" r=".55" fill="#0dab76"/>
<g fill="none" stroke="#0dab76" stroke-width=".22">
<path d="M148.1 197v-2.6h10.7v2.6"/>
<circle cx="124.2" cy="170.4" r=".55"/>
</g>
<circle cx="148.1" cy="194.4" r=".55" fill="#0dab76"/>
<g fill="none" stroke="#0dab76" stroke-width=".22">
<path d="M105.5 71.7v2.7h5.3M177.5 61h2.6M324.1 61h5.4M177.5 157.1h5.3M324.1 154.4h5.4M150.8 175.7h-2.7v18.7h-10.6v-5.3M177.5 167.7h5.3"/>
<circle cx="148.1" cy="194.4" r=".55"/>
</g>
<circle cx="105.5" cy="71.7" r=".55" fill="#0dab76"/>
<circle cx="105.5" cy="71.7" r=".55" fill="none" stroke="#0dab76" stroke-width=".22"/>
<circle cx="105.5" cy="74.4" r=".55" fill="#0dab76"/>
<g fill="none" stroke="#0dab76" stroke-width=".22">
<path d="M105.5 74.4v10.6M81.5 85h26.7"/>
<circle cx="105.5" cy="74.4" r=".55"/>
</g>
<circle cx="105.5" cy="85" r=".55" fill="#0dab76"/>
<g fill="none" stroke="#0dab76" stroke-width=".22">
<path d="M81.5 93h32v8M108.2 98.4h5.3"/>
<circle cx="105.5" cy="85" r=".55"/>
</g>
<circle cx="113.5" cy="98.4" r=".55" fill="#0dab76"/>
<g fill="none" stroke="#0dab76" stroke-width=".22">
<path d="M126.8 85v-2.6h10.7v2.6M126.8 95.7v5.3M113.5 111.7v2.7h13.3v-2.7M102.8 186.4h8v10.6M105.5 191.7h5.3"/>
<circle cx="113.5" cy="98.4" r=".55"/>
</g>
<circle cx="110.8" cy="191.7" r=".55" fill="#0dab76"/>
<g fill="none" stroke="#0dab76" stroke-width=".22">
<path d="M105.5 170.4h5.3M108.2 167.7v2.7"/>
<circle cx="110.8" cy="191.7" r=".55"/>
</g>
<circle cx="108.2" cy="170.4" r=".55" fill="#0dab76"/>
<circle cx="108.2" cy="170.4" r=".55" fill="none" stroke="#0dab76" stroke-width=".22"/>
<circle cx="108.2" cy="167.7" r=".55" fill="#0dab76"/>
<g fill="none" stroke="#0dab76" stroke-width=".22">
<path d="M268.1 58.4h29.4M278.8 53h-8v5.4M108.2 170.4v8h-5.4M126.8 178.4v-2.7h10.7v2.7M126.8 189.1v7.9M110.8 207.7v2.7h16v-2.7"/>
<circle cx="108.2" cy="167.7" r=".55"/>
</g>
<circle cx="270.8" cy="58.4" r=".55" fill="#0dab76"/>
<g fill="none" stroke="#0dab76" stroke-width=".22">
<path d="M268.1 74.4h29.4M278.8 66.4h-8v8"/>
<circle cx="270.8" cy="58.4" r=".55"/>
</g>
<circle cx="270.8" cy="74.4" r=".55" fill="#0dab76"/>
<g fill="none" stroke="#0dab76" stroke-width=".22">
<path d="M294.8 101v-2.6h10.7v2.6"/>
<circle cx="270.8" cy="74.4" r=".55"/>
</g>
<circle cx="294.8" cy="98.4" r=".55" fill="#0dab76"/>
<g fill="none" stroke="#0dab76" stroke-width=".22">
<path d="M297.5 79.7h-2.7v18.7h-8v-5.4M268.1 151.7h29.4M278.8 146.4h-8v5.3"/>
<circle cx="294.8" cy="98.4" r=".55"/>
</g>
<circle cx="270.8" cy="151.7" r=".55" fill="#0dab76"/>
<g fill="none" stroke="#0dab76" stroke-width=".22">
<path d="M278.8 159.7h-8v8M268.1 167.7h29.4"/>
<circle cx="270.8" cy="151.7" r=".55"/>
</g>
<circle cx="270.8" cy="167.7" r=".55" fill="#0dab76"/>
<g fill="none" stroke="#0dab76" stroke-width=".22">
<path d="M294.8 194.4v-2.7h10.7v2.7"/>
<circle cx="270.8" cy="167.7" r=".55"/>
</g>
<circle cx="294.8" cy="191.7" r=".55" fill="#0dab76"/>
<g fill="none" stroke="#0dab76" stroke-width=".22">
<path d="M324.1 71.7h5.4M249.5 90.4h13.3v10.6M254.8 95.7h8M297.5 173.1h-2.7v18.6h-8v-5.3M324.1 165.1h5.4"/>
<circle cx="294.8" cy="191.7" r=".55"/>
</g>
<circle cx="262.8" cy="95.7" r=".55" fill="#0dab76"/>
<g fill="none" stroke="#0dab76" stroke-width=".22">
<path d="M252.1 183.7h10.7v10.7M254.8 189.1h8"/>
<circle cx="262.8" cy="95.7" r=".55"/>
</g>
<circle cx="262.8" cy="189.1" r=".55" fill="#0dab76"/>
<g fill="none" stroke="#0dab76" stroke-width=".22">
<path d="M252.1 74.4h5.4M254.8 71.7v2.7"/>
<circle cx="262.8" cy="189.1" r=".55"/>
</g>
<circle cx="254.8" cy="74.4" r=".55" fill="#0dab76"/>
<circle cx="254.8" cy="74.4" r=".55" fill="none" stroke="#0dab76" stroke-width=".22"/>
<circle cx="254.8" cy="71.7" r=".55" fill="#0dab76"/>
<g fill="none" stroke="#0dab76" stroke-width=".22">
<path d="M254.8 74.4v8h-5.3M252.1 167.7h5.4M254.8 165.1v2.6"/>
<circle cx="254.8" cy="71.7" r=".55"/>
</g>
<circle cx="254.8" cy="167.7" r=".55" fill="#0dab76"/>
<circle cx="254.8" cy="167.7" r=".55" fill="none" stroke="#0dab76" stroke-width=".22"/>
<circle cx="254.8" cy="165.1" r=".55" fill="#0dab76"/>
<g fill="none" stroke="#0dab76" stroke-width=".22">
<path d="M273.5 82.4v-2.7h13.3v2.7M273.5 93v8M262.8 111.7v2.7h10.7v-2.7M254.8 167.7v8h-2.7M276.1 175.7v-2.6h10.7v2.6M276.1 186.4v8M262.8 205v2.7h13.3v-2.7"/>
<circle cx="254.8" cy="165.1" r=".55"/>
</g>
<text font-size="11.3" fill="#c90d0c" x="281.5" y="245">Main Board</text>
<text font-size="9.6" fill="#c90d0c" x="14.8" y="29">AC CHANNEL MEASUREMENT I.</text>
<g font-size="7.5" fill="#c90d0c">
<text x="262.1" y="235.7">Title:</text>
<text x="369.5" y="273">1.1.0</text>
</g>
<text font-size="5.6" fill="#c90d0c" x="261.5" y="255.7">Sheet: AC CHANNEL MEASUREMENT I.</text>
<g font-size="3.9" fill="#c90d0c">
<text x="34.7" y="15.1">1</text>
<text x="84.5" y="15.1">2</text>
<text x="134.3" y="15.1">3</text>
<text x="184.2" y="15.1">4</text>
<text x="234" y="15.1">5</text>
<text x="283.8" y="15.1">6</text>
<text x="333.7" y="15.1">7</text>
<text x="383.5" y="15.1">8</text>
<text x="7.5" y="43.6">A</text>
<text x="410.2" y="43.6">A</text>
<text x="7.5" y="96.7">B</text>
<text x="410.2" y="96.7">B</text>
<text x="7.4" y="149.7">C</text>
<text x="410.1" y="149.7">C</text>
<text x="7.4" y="202.8">D</text>
<text x="410.1" y="202.8">D</text>
<text x="7.5" y="255.9">E</text>
<text x="410.2" y="255.9">E</text>
<text x="34.7" y="284.4">1</text>
<text x="84.5" y="284.4">2</text>
<text x="134.3" y="284.4">3</text>
<text x="184.2" y="284.4">4</text>
<text x="234" y="284.4">5</text>
<text x="283.8" y="284.4">6</text>
<text x="333.7" y="284.4">7</text>
<text x="383.5" y="284.4">8</text>
</g>
<g font-size="3.8" fill="#c90d0c">
<text x="49.5" y="79.7">FROM DEVICE &gt;</text>
<text x="50.1" y="98.4">TO DEVICE &lt;</text>
<text x="261.5" y="261.7">File:</text>
<text x="272.2" y="261.7">ENERGIS_Rack-PDU_1.1.0</text>
<text x="261.5" y="267.7">Size:</text>
<text x="272.8" y="267.7">A3</text>
<text x="290.2" y="267.7">Date: not saved!</text>
<text x="358.8" y="268.4">Rev:</text>
<text x="261.5" y="273.7">DvidMakesThings</text>
<text x="261.5" y="279.7">https://github.com/DvidMakesThings/HW_10-In-Rack_PDUSheet: 8/11</text>
</g>
<g font-size="3.2" fill="#c90d0c">
<text x="80.6" y="55.3">TO AGND=AC_N</text>
<text x="88" y="103.3">RELAY OUT ^</text>
</g>
<g font-size="2.6" fill="#808080">
<text x="131.1" y="51.3">C24</text>
<text x="277.7" y="51.3">C36</text>
<text x="112.8" y="56.8">R33</text>
<text x="128.4" y="58">33nF 50V</text>
<text x="145.9" y="57.6">AGND</text>
<text x="168.1" y="54.9">IC6</text>
<text x="259.5" y="56.8">R65</text>
<text x="275.1" y="58">33nF 50V</text>
<text x="292.6" y="57.6">AGND</text>
<text x="313.3" y="54.9">IC10</text>
<text x="107.5" y="64.8">R35</text>
<text x="107.5" y="62.1">R25</text>
<text x="112.8" y="61.8">1K 1%</text>
<text x="131.1" y="64.6">C25</text>
<text x="256.8" y="64.8">R67</text>
<text x="256.8" y="64.8">R31</text>
<text x="259.5" y="61.8">1K 1%</text>
<text x="277.7" y="64.6">C37</text>
<text x="107.5" y="67.2">0.002R 1%</text>
<text x="128.4" y="71.3">33nF 50V</text>
<text x="145.5" y="71.7">AGND</text>
<text x="185.5" y="70">NC</text>
<text x="185.5" y="67.3">NC</text>
<text x="256.8" y="67.2">0.002R 1%</text>
<text x="275.1" y="71.3">33nF 50V</text>
<text x="292.1" y="71.7">AGND</text>
<text x="332.1" y="70">NC</text>
<text x="332.1" y="67.3">NC</text>
<text x="112.8" y="77.8">1K 1%</text>
<text x="112.8" y="72.8">R34</text>
<text x="259.5" y="77.8">1K 1%</text>
<text x="259.5" y="72.8">R66</text>
<text x="233.5" y="82.2">N_OUT3</text>
<text x="65.5" y="84.9">N_OUT1</text>
<text x="158.8" y="85">HLW8032</text>
<text x="177.9" y="89.6">AGND</text>
<text x="292.9" y="89.2" transform="rotate(-90 292.9 89.2)">R71</text>
<text x="305.5" y="85">HLW8032</text>
<text x="324.6" y="89.6">AGND</text>
<text x="66" y="92.9">L_OUT1</text>
<text x="125.2" y="93.7" transform="rotate(-90 125.2 93.7)">R38</text>
<text x="130.3" y="93.7" transform="rotate(-90 130.3 93.7)">470K 1%</text>
<text x="140.9" y="91.8" transform="rotate(-90 140.9 91.8)">R39</text>
<text x="234" y="90.2">L_OUT3</text>
<text x="271.9" y="91.1" transform="rotate(-90 271.9 91.1)">R70</text>
<text x="276.9" y="91.1" transform="rotate(-90 276.9 91.1)">470K 1%</text>
<text x="285.2" y="94.9" transform="rotate(-90 285.2 94.9)">470K 1%</text>
<text x="135.9" y="97.6" transform="rotate(-90 135.9 97.6)">470K 1%</text>
<text x="130.3" y="107.8" transform="rotate(-90 130.3 107.8)">R37</text>
<text x="151.6" y="107.8" transform="rotate(-90 151.6 107.8)">R40</text>
<text x="160.4" y="104.6">C26</text>
<text x="266.2" y="107.8" transform="rotate(-90 266.2 107.8)">R68</text>
<text x="276.9" y="107.8" transform="rotate(-90 276.9 107.8)">R69</text>
<text x="298.2" y="107.8" transform="rotate(-90 298.2 107.8)">R72</text>
<text x="307.1" y="104.6">C38</text>
<text x="111.9" y="109.7" transform="rotate(-90 111.9 109.7)">R36</text>
<text x="117" y="109.7" transform="rotate(-90 117 109.7)">470K 1%</text>
<text x="125.2" y="113.6" transform="rotate(-90 125.2 113.6)">470K 1%</text>
<text x="146.6" y="110.7" transform="rotate(-90 146.6 110.7)">1K 1%</text>
<text x="160.4" y="111.3">33nF 50V</text>
<text x="261.2" y="113.6" transform="rotate(-90 261.2 113.6)">470K 1%</text>
<text x="271.9" y="113.6" transform="rotate(-90 271.9 113.6)">470K 1%</text>
<text x="293.2" y="110.7" transform="rotate(-90 293.2 110.7)">1K 1%</text>
<text x="307.1" y="111.3">33nF 50V</text>
<text x="143.2" y="121.6">AGND</text>
<text x="153.9" y="121.6">AGND</text>
<text x="289.9" y="121.6">AGND</text>
<text x="300.6" y="121.6">AGND</text>
<text x="131.1" y="147.3">C30</text>
<text x="277.7" y="144.7">C42</text>
<text x="313.3" y="148.2">IC12</text>
<text x="112.8" y="152.8">R49</text>
<text x="128.4" y="154">33nF 50V</text>
<text x="145.9" y="153.6">AGND</text>
<text x="168.1" y="150.9">IC8</text>
<text x="259.5" y="155.2">1K 1%</text>
<text x="259.5" y="150.2">R81</text>
<text x="275.1" y="151.3">33nF 50V</text>
<text x="292.6" y="150.9">AGND</text>
<text x="110.1" y="160.8">R51</text>
<text x="110.1" y="160.8">R32</text>
<text x="112.8" y="157.9">1K 1%</text>
<text x="131.1" y="160.7">C31</text>
<text x="256.8" y="160.5">0.002R 1%</text>
<text x="256.8" y="158.2">R83</text>
<text x="256.8" y="158.2">R30</text>
<text x="277.7" y="158">C43</text>
<text x="332.1" y="160.7">NC</text>
<text x="110.1" y="163.2">0.002R 1%</text>
<text x="128.4" y="167.3">33nF 50V</text>
<text x="145.5" y="167.7">AGND</text>
<text x="185.5" y="166">NC</text>
<text x="185.5" y="163.3">NC</text>
<text x="259.5" y="166.2">R82</text>
<text x="275.1" y="164.6">33nF 50V</text>
<text x="292.1" y="165.1">AGND</text>
<text x="332.1" y="163.3">NC</text>
<text x="112.8" y="173.9">1K 1%</text>
<text x="112.8" y="168.8">R50</text>
<text x="259.5" y="171.2">1K 1%</text>
<text x="86.9" y="178.2">N_OUT2</text>
<text x="236.2" y="175.5">N_OUT4</text>
<text x="305.5" y="178.4">HLW8032</text>
<text x="140.9" y="185.2" transform="rotate(-90 140.9 185.2)">R55</text>
<text x="158.8" y="181.1">HLW8032</text>
<text x="177.9" y="185.6">AGND</text>
<text x="236.7" y="183.5">L_OUT4</text>
<text x="274.6" y="184.4" transform="rotate(-90 274.6 184.4)">R86</text>
<text x="279.6" y="184.4" transform="rotate(-90 279.6 184.4)">470K 1%</text>
<text x="290.2" y="182.5" transform="rotate(-90 290.2 182.5)">R87</text>
<text x="324.6" y="182.9">AGND</text>
<text x="87.3" y="186.2">L_OUT2</text>
<text x="125.2" y="187" transform="rotate(-90 125.2 187)">R54</text>
<text x="130.3" y="187" transform="rotate(-90 130.3 187)">470K 1%</text>
<text x="135.9" y="190.9" transform="rotate(-90 135.9 190.9)">470K 1%</text>
<text x="307.1" y="198">C44</text>
<text x="114.3" y="203.8" transform="rotate(-90 114.3 203.8)">R52</text>
<text x="130.3" y="203.8" transform="rotate(-90 130.3 203.8)">R53</text>
<text x="151.6" y="203.8" transform="rotate(-90 151.6 203.8)">R56</text>
<text x="160.4" y="200.7">C32</text>
<text x="266.2" y="201.2" transform="rotate(-90 266.2 201.2)">R84</text>
<text x="279.6" y="201.2" transform="rotate(-90 279.6 201.2)">R85</text>
<text x="298.2" y="201.2" transform="rotate(-90 298.2 201.2)">R88</text>
<text x="109.2" y="209.6" transform="rotate(-90 109.2 209.6)">470K 1%</text>
<text x="125.2" y="209.6" transform="rotate(-90 125.2 209.6)">470K 1%</text>
<text x="146.6" y="206.7" transform="rotate(-90 146.6 206.7)">1K 1%</text>
<text x="160.4" y="207.3">33nF 50V</text>
<text x="261.2" y="206.9" transform="rotate(-90 261.2 206.9)">470K 1%</text>
<text x="274.5" y="206.9" transform="rotate(-90 274.5 206.9)">470K 1%</text>
<text x="293.2" y="204" transform="rotate(-90 293.2 204)">1K 1%</text>
<text x="307.1" y="204.6">33nF 50V</text>
<text x="289.9" y="214.9">AGND</text>
<text x="300.6" y="214.9">AGND</text>
<text x="143.2" y="217.5">AGND</text>
<text x="153.9" y="217.5">AGND</text>
</g>
<g font-size="2.2" fill="#808080">
<text x="152.5" y="58">2</text>
<text x="158.6" y="59.2">INP</text>
<text x="299.1" y="58">2</text>
<text x="305.3" y="59.2">INP</text>
<text x="165" y="61.8">VDD</text>
<text x="174.6" y="60.7">1</text>
<text x="174.6" y="66">8</text>
<text x="311.7" y="61.8">VDD</text>
<text x="321.3" y="60.7">1</text>
<text x="321.3" y="66">8</text>
<text x="166.6" y="67.2">RX</text>
<text x="166.8" y="69.8">PF</text>
<text x="174.6" y="71.3">6</text>
<text x="174.6" y="68.7">7</text>
<text x="313.3" y="67.2">RX</text>
<text x="313.5" y="69.8">PF</text>
<text x="321.3" y="71.3">6</text>
<text x="321.3" y="68.7">7</text>
<text x="152.5" y="74">3</text>
<text x="158.6" y="75.2">INN</text>
<text x="164.7" y="77.9">GND</text>
<text x="166.8" y="72.5">TX</text>
<text x="174.6" y="76.7">5</text>
<text x="299.1" y="74">3</text>
<text x="305.3" y="75.2">INN</text>
<text x="311.4" y="77.9">GND</text>
<text x="313.5" y="72.5">TX</text>
<text x="321.3" y="76.7">5</text>
<text x="152.5" y="79.3">4</text>
<text x="158.6" y="80.5">VP</text>
<text x="299.1" y="79.3">4</text>
<text x="305.3" y="80.5">VP</text>
<text x="152.5" y="154">2</text>
<text x="158.6" y="155.2">INP</text>
<text x="299.1" y="151.3">2</text>
<text x="305.3" y="152.5">INP</text>
<text x="311.7" y="155.2">VDD</text>
<text x="321.3" y="154">1</text>
<text x="165" y="157.9">VDD</text>
<text x="174.6" y="156.7">1</text>
<text x="313.3" y="160.5">RX</text>
<text x="321.3" y="159.3">8</text>
<text x="166.6" y="163.2">RX</text>
<text x="166.8" y="165.9">PF</text>
<text x="174.6" y="162">8</text>
<text x="174.6" y="167.3">6</text>
<text x="174.6" y="164.7">7</text>
<text x="299.1" y="167.3">3</text>
<text x="313.5" y="165.9">TX</text>
<text x="313.5" y="163.2">PF</text>
<text x="321.3" y="164.7">6</text>
<text x="321.3" y="162">7</text>
<text x="152.5" y="170">3</text>
<text x="158.6" y="171.2">INN</text>
<text x="164.7" y="173.9">GND</text>
<text x="166.8" y="168.5">TX</text>
<text x="174.6" y="172.7">5</text>
<text x="299.1" y="172.7">4</text>
<text x="305.3" y="168.5">INN</text>
<text x="305.3" y="173.9">VP</text>
<text x="311.4" y="171.2">GND</text>
<text x="321.3" y="170">5</text>
<text x="152.5" y="175.3">4</text>
<text x="158.6" y="176.5">VP</text>
</g>
<g font-size="2.1" fill="#c90d0c">
<text x="100.6" y="71.7" transform="rotate(-90 100.6 71.7)">2x 0.002R=</text>
<text x="102.8" y="71.7" transform="rotate(-90 102.8 71.7)">0.001R</text>
</g>
<g font-size="1.9" fill="#808080">
<text x="89" y="59.1">AGND/6.1C</text>
<text x="241" y="59.1">AGND/6.1C</text>
<text x="181.5" y="61.7">+5V_MEA/9.4C</text>
<text x="330.8" y="61.7">+5V_MEA/9.4C</text>
<text x="181.5" y="72.4">TX_CH1/10.1C</text>
<text x="243.5" y="75">N_OUT3</text>
<text x="330.8" y="72.4">TX_CH3/10.1C</text>
<text x="109.5" y="85.7">N_OUT1</text>
<text x="96.6" y="99">OUT_1/7.1B</text>
<text x="243.3" y="96.3">OUT_3/7.3B</text>
<text x="94.4" y="155">AGND/6.1C</text>
<text x="241" y="152.4">AGND/6.1C</text>
<text x="330.8" y="155.1">+5V_MEA/9.4C</text>
<text x="184.1" y="157.7">+5V_MEA/9.4C</text>
<text x="330.8" y="165.7">TX_CH4/10.1C</text>
<text x="96.9" y="171">N_OUT2</text>
<text x="184.1" y="168.4">TX_CH2/10.1C</text>
<text x="243.5" y="168.4">N_OUT4</text>
<text x="243.2" y="189.7">OUT_4/7.3C</text>
<text x="93.8" y="192.4">OUT_2/7.1C</text>
</g>
</svg>
